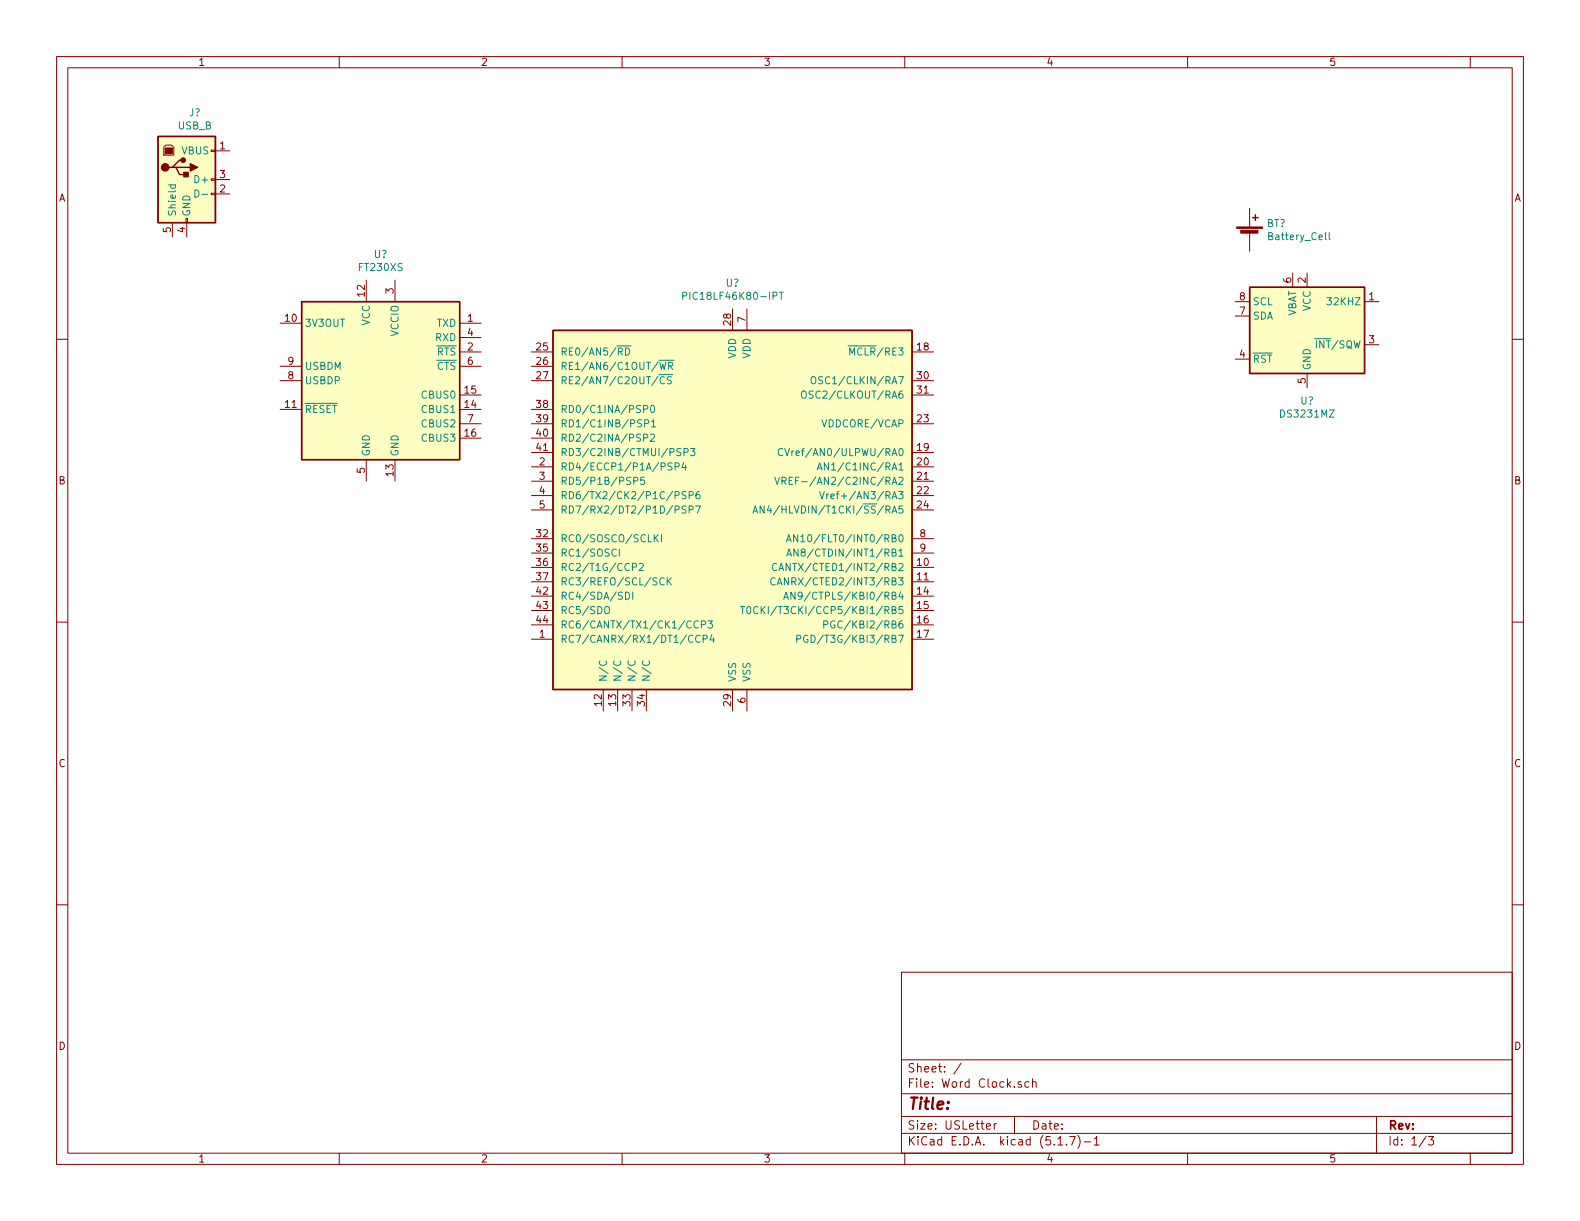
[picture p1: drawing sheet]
<svg xmlns="http://www.w3.org/2000/svg" width="279mm" height="216mm" viewBox="0 0 279 216" stroke-linecap="round" stroke-linejoin="round" font-family="sans-serif">
<g fill="none" stroke="#840000" stroke-width=".18">
<path d="M10 10h259.4v195.9h-259.4zM12 12h255.4v191.9h-255.4zM60 10v2M110 10v2M160 10v2M210 10v2M260 10v2M29 26l.3-.3h1.1l.3 .3v1.4h-1.7zM30.5 39.4v2.5M32.9 38.6h.2v.8h-.2zM33 39.4v2.5M37.3 34.2h.8v.2h-.8z"/>
<path d="M37.3 31.6h.8v.3h-.8zM37.3 26.5h.8v.3h-.8zM38.1 26.7h2.5M38.1 34.3h2.5M38.1 31.8h2.5M221 36.8v3.3M10 60h2M49.5 57.2h3.8M64.8 49.5v3.8M69.8 49.5v3.8M81.3 57.2h3.8M81.3 59.7h3.8"/>
<path d="M129.5 54.6v3.8M132.1 54.6v3.8M218.4 53.3h2.6M218.4 55.9h2.6M221 41.1v3.4M228.6 48.3v2.5M231.1 48.3v2.5M241.3 53.3h2.5M267.4 60h2M49.5 64.8h3.8M49.5 67.3h3.8M49.5 72.4h3.8"/>
<path d="M81.3 62.2h3.8M81.3 74.9h3.8M81.3 64.8h3.8M81.3 69.9h3.8M81.3 72.4h3.8M81.3 77.5h3.8M94 62.2h3.8M94 74.9h3.8M94 64.8h3.8M94 67.3h3.8M94 72.4h3.8M94 77.5h3.8"/>
<path d="M161.3 62.2h3.8M161.3 74.9h3.8M161.3 67.3h3.8M161.3 69.9h3.8M218.4 63.5h2.6M231.1 66v2.6M241.3 61h2.5M64.8 81.3v3.8M69.8 81.3v3.8M94 80h3.8M94 82.6h3.8M94 85.1h3.8"/>
<path d="M94 87.6h3.8M94 90.2h3.8M94 95.3h3.8M94 97.8h3.8M161.3 80h3.8M161.3 82.6h3.8M161.3 85.1h3.8M161.3 87.6h3.8M161.3 90.2h3.8M161.3 95.3h3.8M161.3 97.8h3.8M10 110h2"/>
<path d="M94 113h3.8M94 100.3h3.8M94 102.9h3.8M94 105.4h3.8M94 108h3.8M94 110.5h3.8M161.3 113h3.8M161.3 100.3h3.8M161.3 102.9h3.8M161.3 105.4h3.8M161.3 108h3.8M161.3 110.5h3.8"/>
<path d="M267.4 110h2M106.7 121.9v3.8M109.2 121.9v3.8M111.8 121.9v3.8M114.3 121.9v3.8M129.5 121.9v3.8M132.1 121.9v3.8M10 160h2M267.4 160h2M159.4 171.9h108v32h-108zM159.4 197.4h108M159.4 193.4h108"/>
<path d="M159.4 187.4h108M170 188l-1.3 1.9M174.4 199.2l.8-.2-.1-.2-.4-.1-.3 .2 .1 .7h.6M175.8 198.7v1M176.2 198.7l-.3 .1-.1 .2M179.4 197.4v3M180.6 191.3a.37 .37 0 0 0-.6 .2l.1 .2 .5 .1 .1 .2-.3 .3-.4-.1M181.9 191.3h-.4l-.3 .2 .1 .6 .2 .2 .4-.1M182.6 191.4l.1-.1a.37 .37 0 0 1 .5 .2v.8M182.6 190.8v1.5M243.4 197.4v6.5M60 203.9v2"/>
<path d="M110 203.9v2M159.4 200.4h108M160 203.9v2M187.1 202.5h.8M188.6 202.3v.2M189.2 201h.9l-.6 1.5M190.6 200.8a1.71 1.71 0 0 1 0 2.2M191.7 201.9h1.2M193.5 201.4l.4-.4v1.5M193.5 202.5h.9M210 203.9v2M252.2 200.9l-1.2 1.9"/>
<path d="M252.6 201h.9l-.5 .5 .4 .2v.6l-.2 .2-.6-.2M260 203.9v2"/>
</g>
<g fill="#ffffc2" stroke="#ffffc2" stroke-width=".18">
<path d="M221 50.8h20.3v15.2h-20.3z"/>
<path d="M27.9 24.1h10.2v15.3h-10.2z"/>
<path d="M97.8 58.4h63.5v63.5h-63.5z"/>
<path d="M53.3 53.3h28v28h-28z"/>
</g>
<path d="M27.9 24.1h10.2v15.3h-10.2zM30.5 29.6h.6l.6 1.3h1.3M31.1 29.6h2.6M32.4 28.3h-.7l-1.2 1.3h-.7M221.5 38.5h1M222 38v1M53.3 53.3h28v28h-28zM97.8 58.4h63.5v63.5h-63.5zM221 50.8h20.3v15.2h-20.3z" fill="none" stroke="#840000" stroke-width=".25"/>
<g fill="none" stroke="#008484" stroke-width=".18">
<path d="M29.8 32.7h1.2M30.3 32.7l-.1 .4 .2 .2 .6-.1v-.5M34.5 33.6a.64 .64 0 0 1 .7 .6 .64 .64 0 0 1-.7 .6zM35.7 34.4h1M120.7 52.3h.6l.2-.2-.1-.3-.2-.1h-.5v1.2M137.8 51.7h.7M138.2 51.7v1.2M232.5 59.9h.6M235.1 41.1v1.1l.1 .2M109 61.2h2.6M109.3 62.2l.7-.1v-.5l-.2-.1h-.5v1.3M109.7 62.2l.4 .6"/>
<path d="M110.6 61.5a.64 .64 0 0 1 .7 .7 .64 .64 0 0 1-.7 .6zM113.8 72.3h.6l.2-.2-.1-.3-.2-.1h-.5v1.2M113.8 77.4h.6l.2-.2-.1-.3-.2-.1h-.5v1.2M114 74.9l.6-.1 .1-.1v-.4l-.2-.1h-.5v1.3M115 76.9l.5-.1 .2 .3v.2l-.7 .7h.7M115.1 71.8l.2-.1a.69 .69 0 0 1 .5 .6 .69 .69 0 0 1-.5 .6l-.2-.1-.1-.3zM115.2 74.6l.4-.4v1.3M115.2 75.5h.7M116.5 63.7h2.7M116.5 66.2h2.4M116.7 64.1l.3 1.2 .2-.9 .2 .9 .4-1.2M117.5 66.7a.6 .6 0 0 0-.8 .5 .6 .6 0 0 0 .6 .7l.2-.2"/>
<path d="M118.2 64.7h.6l.1-.5-.2-.1h-.5v1.2M118.5 64.7l.4 .6M118.7 66.7l-.5-.1-.2 .3 .1 .3 .6 .2v.3l-.2 .2-.5-.1M120.4 79.4l-.5-.1-.2 .1v.4l.6 .2 .1 .3-.2 .3-.5-.1M121 80l.6-.1 .1-.2-.1-.3-.2-.1h-.4v1.3M122.1 79.3h.8l-.4 .5 .3 .1v.5l-.1 .2-.6-.2M138.4 79.4a.6 .6 0 0 0-.8 .4 .6 .6 0 0 0 .6 .8l.2-.2M138.8 79.3l.4 1.3 .4-1.3M141.8 69.3a.45 .45 0 0 1 .7 0 .88 .88 0 0 1-.2 1.1h-.4a1.07 1.07 0 0 1-.1-1.1zM143.5 66.8l.2-.2a.45 .45 0 0 1 .6 .4v.4l-.2 .4h-.5a1.07 1.07 0 0 1-.1-1zM150 61.2h1.4M150.3 62.8v-1.3l.4 .9 .4-.9v1.3"/>
<path d="M109.5 97.1v1.2M112.1 85h.6l.1-.2-.1-.3-.2-.1h-.4v1.2M113 99.7l.5-.1 .3 .4-.8 .9h.8M113.9 84.4h-.6v.6l.2-.1 .4 .1v.5l-.1 .1-.5-.1M115.7 94.5v1.3M115.9 95.1l.5 .7M116.4 94.5l-.7 .8M117 94.5v1.3M118.8 81.9l-.4-.1-.2 .2-.1 .2 .1 .2 .5 .2 .1 .3-.2 .2h-.5M119.4 82.5l.6-.1 .1-.1-.1-.3-.1-.2h-.5v1.3M119.4 87.6l.6-.1 .1-.1-.1-.4-.1-.1h-.5v1.3M119.4 90.1h.6l.1-.2-.1-.3-.1-.1h-.5v1.2"/>
<path d="M120.9 81.8l-.3 .9h.8M121.2 82.3v.8M121.3 87l-.5-.1-.2 .1v.4l.6 .3 .1 .3-.2 .2-.5-.1M121.3 89.5h-.5l-.2 .1v.3l.6 .3 .1 .3-.2 .2h-.5M121.9 87.6l.6-.1v-.5l-.1-.1h-.5v1.3M121.9 90.1h.6v-.5l-.1-.1h-.5v1.2M123 89.5h.9l-.6 1.2M123.7 86.9h-.3a.79 .79 0 0 0-.1 1.3l.4-.1v-.6l-.4-.1-.2 .3M133.1 90.7l.5-1.2 .4 1.2M133.3 90.4h.6M135.1 89.5v1.2l-.7-1.2v1.2M136 89.4l-.3 .9h.8"/>
<path d="M136.3 89.9v.8M137 84.4l.4 1.2 .4-1.2M137.4 99.7a.6 .6 0 0 0-.9 .5 .6 .6 0 0 0 .6 .7l.3-.1M138.3 85h.6l.1-.2-.1-.3-.1-.1h-.5v1.2M138.6 85l.4 .6M139.1 95.8l.4-1.3 .4 1.3M139.1 98.3l.4-1.2 .5 1.2M139.2 95.5h.6M139.2 98h.7M139.5 85h.5M140.2 84.4h-.7v1.2h.7M141.1 94.5v1.3l-.8-1.3v1.3"/>
<path d="M141.1 97.1v1.2l-.7-1.2v1.2M141.6 94.9l.4-.4v1.3M141.6 95.8h.7M144.5 83.1l.4-1.3 .5 1.3M144.6 82.8h.6M144.9 86.9l.5 1.3 .4-1.3M146.2 87.4v.8M146.5 81.8v1.3l-.7-1.3v1.3M146.6 87.4l-.4 .2M106.1 116.9a.6 .6 0 0 0 .4 .8 .6 .6 0 0 0 .7-.6l-.1-.2M107 107.4a.45 .45 0 0 1 .7 0 .88 .88 0 0 1-.2 1.1h-.4a1.07 1.07 0 0 1-.1-1.1zM108.6 116.9a.6 .6 0 0 0 .4 .8 .6 .6 0 0 0 .8-.6l-.1-.2"/>
<path d="M110.6 104.7a.64 .64 0 0 1 .7 .6 .64 .64 0 0 1-.7 .7zM111.2 116.9a.6 .6 0 0 0 .4 .8 .6 .6 0 0 0 .7-.6l-.1-.2M111.8 100.3l.7-.1v-.5l-.2-.1h-.5v1.3M111.9 104.7v1.3M113.7 116.9a.6 .6 0 0 0 .4 .8 .6 .6 0 0 0 .8-.6l-.2-.2M117.4 102.3a.6 .6 0 0 0-.8 .4 .6 .6 0 0 0 .6 .7l.2-.1M118 102.2v1.2M118.2 102.7l.5 .7M118.7 102.2l-.7 .7M123.5 109.9a.6 .6 0 0 0-.9 .4 .6 .6 0 0 0 .7 .7l.2-.1M123.8 112.4a.6 .6 0 0 0-.8 .5 .6 .6 0 0 0 .5 .7l.3-.1M124 110.4l.7-.1v-.4l-.2-.1h-.5v1.2"/>
<path d="M124.3 113l.7-.1v-.5l-.7-.1v1.3M125.2 109.8h.8l-.4 .5 .3 .1 .1 .4-.3 .2-.5-.1M125.9 112.3l-.3 .9h.7M126.2 112.8v.8M131 107.2h.7M131.3 107.2v1.3M132.2 107.4l.2-.2a.69 .69 0 0 1 .4 .7 .69 .69 0 0 1-.4 .6l-.3-.2v-.3zM134 107.4a.5 .5 0 0 0-.6 0 .5 .5 0 0 0-.1 .6 .45 .45 0 0 0 .2 .5 .45 .45 0 0 0 .5-.1M134.6 107.2v1.3M134.8 107.8l.5 .7M135.3 107.2l-.7 .8M137.1 102.3a.51 .51 0 0 0-.6 0 .51 .51 0 0 0-.2 .6 .46 .46 0 0 0 .2 .5 .46 .46 0 0 0 .6-.1"/>
<path d="M137.4 103.4l.4-1.2 .5 1.2M137.6 103.1h.6M137.7 100.9l.5-1.3 .4 1.3M137.8 100.5h.7M138.6 106l.4-1.3 .4 1.3M138.7 105.6h.6M140.6 104.7v1.3l-.7-1.3v1.3M140.9 113l.7-.1v-.5l-.2-.1h-.5v1.3M142.8 112.4a.59 .59 0 0 0-.7 .6 .59 .59 0 0 0 .7 .5l.1-.4h-.3M145.7 110.4l.6-.1v-.4l-.1-.1h-.5v1.2M147.6 109.9a.59 .59 0 0 0-.7 .5 .59 .59 0 0 0 .7 .6l.1-.5h-.3"/>
</g>
<g fill="#840000" stroke="#840000" stroke-width=".18">
<path d="M218.7 40.1h4.6v.3h-4.6z"/>
<path d="M219.4 40.7h3.1v.5h-3.1z"/>
<path d="M29.2 26.2h1.3v1h-1.3z"/>
</g>
<g fill="#840000" stroke="#840000" stroke-width=".25">
<path d="M32.5 30.5h.8v.7h-.8z"/>
<path d="M33.7 29l1.2 .6-1.2 .6z"/>
<circle cx="29.2" cy="29.6" r=".63"/>
<circle cx="32.4" cy="28.3" r=".38"/>
</g>
<text font-size="2.8" fill="#840000" x="160.4" y="196.2">Title:</text>
<g font-size="2.1" fill="#840000">
<text x="160.4" y="189.6">Sheet: /</text>
<text x="160.4" y="192.3">File: Word Clock.sch</text>
<text x="160.4" y="202.5">KiCad E.D.A. kicad (5.1.7)-1</text>
<text x="160.4" y="199.7">Size: USLetter</text>
<text x="182.4" y="199.7">Date:</text>
<text x="245.4" y="199.7">Rev:</text>
<text x="245.4" y="202.5">Id: 1/3</text>
</g>
<g font-size="1.8" fill="#840000">
<text x="35" y="11.6">1</text>
<text x="85" y="11.6">2</text>
<text x="135" y="11.6">3</text>
<text x="185" y="11.6">4</text>
<text x="235" y="11.6">5</text>
<text x="38.9" y="26.4">1</text>
<text x="10.4" y="35.6">A</text>
<text x="38.9" y="34">2</text>
<text x="38.9" y="31.5">3</text>
<text x="267.8" y="35.6">A</text>
<text x="30.2" y="41.1" transform="rotate(-90 30.2 41.1)">5</text>
<text x="32.8" y="41.1" transform="rotate(-90 32.8 41.1)">4</text>
<text x="64.5" y="52.4" transform="rotate(-90 64.5 52.4)">12</text>
<text x="69.6" y="51.9" transform="rotate(-90 69.6 51.9)">3</text>
<text x="219.2" y="53.1">8</text>
<text x="228.3" y="50" transform="rotate(-90 228.3 50)">6</text>
<text x="230.9" y="50" transform="rotate(-90 230.9 50)">2</text>
<text x="242.1" y="53.1">1</text>
<text x="50.5" y="56.9">10</text>
<text x="82.7" y="56.9">1</text>
<text x="82.7" y="59.4">4</text>
<text x="129.3" y="57.5" transform="rotate(-90 129.3 57.5)">28</text>
<text x="131.8" y="57" transform="rotate(-90 131.8 57)">7</text>
<text x="219.2" y="55.6">7</text>
<text x="51" y="64.5">9</text>
<text x="82.7" y="62">2</text>
<text x="82.7" y="64.5">6</text>
<text x="94.9" y="62">25</text>
<text x="94.9" y="64.5">26</text>
<text x="162.2" y="62">18</text>
<text x="219.2" y="63.2">4</text>
<text x="242.1" y="60.7">3</text>
<text x="51" y="67.1">8</text>
<text x="82.2" y="69.6">15</text>
<text x="94.9" y="67.1">27</text>
<text x="162.2" y="67.1">30</text>
<text x="162.2" y="69.6">31</text>
<text x="230.9" y="67.8" transform="rotate(-90 230.9 67.8)">5</text>
<text x="50.5" y="72.1">11</text>
<text x="82.2" y="72.1">14</text>
<text x="82.2" y="77.2">16</text>
<text x="82.7" y="74.7">7</text>
<text x="94.9" y="72.1">38</text>
<text x="94.9" y="74.7">39</text>
<text x="94.9" y="77.2">40</text>
<text x="162.2" y="74.7">23</text>
<text x="64.5" y="83.7" transform="rotate(-90 64.5 83.7)">5</text>
<text x="94.9" y="79.8">41</text>
<text x="95.4" y="82.3">2</text>
<text x="162.2" y="79.8">19</text>
<text x="162.2" y="82.3">20</text>
<text x="10.4" y="85.6">B</text>
<text x="69.6" y="84.2" transform="rotate(-90 69.6 84.2)">13</text>
<text x="95.4" y="84.8">3</text>
<text x="95.4" y="87.4">4</text>
<text x="95.4" y="89.9">5</text>
<text x="162.2" y="84.8">21</text>
<text x="162.2" y="87.4">22</text>
<text x="162.2" y="89.9">24</text>
<text x="267.8" y="85.6">B</text>
<text x="94.9" y="95">32</text>
<text x="162.7" y="95">8</text>
<text x="94.9" y="97.5">35</text>
<text x="94.9" y="100.1">36</text>
<text x="162.2" y="100.1">10</text>
<text x="162.7" y="97.5">9</text>
<text x="94.9" y="102.6">37</text>
<text x="94.9" y="105.2">42</text>
<text x="94.9" y="107.7">43</text>
<text x="162.2" y="102.6">11</text>
<text x="162.2" y="105.2">14</text>
<text x="162.2" y="107.7">15</text>
<text x="94.9" y="110.2">44</text>
<text x="95.4" y="112.8">1</text>
<text x="162.2" y="110.2">16</text>
<text x="162.2" y="112.8">17</text>
<text x="106.4" y="124.8" transform="rotate(-90 106.4 124.8)">12</text>
<text x="109" y="124.8" transform="rotate(-90 109 124.8)">13</text>
<text x="111.5" y="124.8" transform="rotate(-90 111.5 124.8)">33</text>
<text x="114" y="124.8" transform="rotate(-90 114 124.8)">34</text>
<text x="129.3" y="124.8" transform="rotate(-90 129.3 124.8)">29</text>
<text x="131.8" y="124.3" transform="rotate(-90 131.8 124.3)">6</text>
<text x="10.4" y="135.6">C</text>
<text x="267.8" y="135.6">C</text>
<text x="10.4" y="185.6">D</text>
<text x="267.8" y="185.6">D</text>
<text x="35" y="205.5">1</text>
<text x="85" y="205.5">2</text>
<text x="135" y="205.5">3</text>
<text x="185" y="205.5">4</text>
<text x="235" y="205.5">5</text>
</g>
<g font-size="1.8" fill="#008484">
<text x="31.5" y="22.9">USB_B</text>
<text x="33.5" y="20.6">J?</text>
<text x="32.2" y="27.3">VBUS</text>
<text x="34.8" y="32.4">D+</text>
<text x="31.1" y="38.4" transform="rotate(-90 31.1 38.4)">Shield</text>
<text x="33.7" y="38.4" transform="rotate(-90 33.7 38.4)">GND</text>
<text x="224" y="40.2">BT?</text>
<text x="63.6" y="47.9">FT230XS</text>
<text x="66.1" y="45.6">U?</text>
<text x="224.6" y="42.5">Battery_Cell</text>
<text x="121.7" y="53">PIC18LF46K80-IPT</text>
<text x="128.4" y="50.7">U?</text>
<text x="221.5" y="54">SCL</text>
<text x="235.2" y="54">32KHZ</text>
<text x="53.8" y="57.8">3V3OUT</text>
<text x="65.4" y="57.6" transform="rotate(-90 65.4 57.6)">VCC</text>
<text x="70.5" y="59.5" transform="rotate(-90 70.5 59.5)">VCCIO</text>
<text x="77.2" y="57.8">TXD</text>
<text x="221.5" y="56.5">SDA</text>
<text x="229.2" y="56.1" transform="rotate(-90 229.2 56.1)">VBAT</text>
<text x="231.8" y="55" transform="rotate(-90 231.8 55)">VCC</text>
<text x="53.8" y="65.4">USBDM</text>
<text x="77" y="60.3">RXD</text>
<text x="77.2" y="62.9">RTS</text>
<text x="77.2" y="65.4">CTS</text>
<text x="99.1" y="62.9">RE0/AN5/RD</text>
<text x="99.1" y="65.4">RE1/AN6/C1OUT/WR</text>
<text x="130.2" y="63.4" transform="rotate(-90 130.2 63.4)">VDD</text>
<text x="132.7" y="63.4" transform="rotate(-90 132.7 63.4)">VDD</text>
<text x="151" y="62.9">MCLR/RE3</text>
<text x="221.5" y="64.1">RST</text>
<text x="231.8" y="65.5" transform="rotate(-90 231.8 65.5)">GND</text>
<text x="233.2" y="61.6">INT/SQW</text>
<text x="53.8" y="67.9">USBDP</text>
<text x="74.8" y="70.5">CBUS0</text>
<text x="99.1" y="67.9">RE2/AN7/C2OUT/CS</text>
<text x="143.3" y="70.5">OSC2/CLKOUT/RA6</text>
<text x="145.3" y="67.9">OSC1/CLKIN/RA7</text>
<text x="230" y="71.5">U?</text>
<text x="53.8" y="73">RESET</text>
<text x="74.8" y="73">CBUS1</text>
<text x="74.8" y="75.6">CBUS2</text>
<text x="99.1" y="73">RD0/C1INA/PSP0</text>
<text x="99.1" y="75.6">RD1/C1INB/PSP1</text>
<text x="145.8" y="75.6">VDDCORE/VCAP</text>
<text x="226.7" y="73.8">DS3231MZ</text>
<text x="65.4" y="80.8" transform="rotate(-90 65.4 80.8)">GND</text>
<text x="70.5" y="80.8" transform="rotate(-90 70.5 80.8)">GND</text>
<text x="74.8" y="78.1">CBUS3</text>
<text x="99.1" y="83.2">RD4/ECCP1/P1A/PSP4</text>
<text x="99.1" y="78.1">RD2/C2INA/PSP2</text>
<text x="99.1" y="80.6">RD3/C2INB/CTMUI/PSP3</text>
<text x="140.3" y="80.6">CVref/AN0/ULPWU/RA0</text>
<text x="146.7" y="83.2">AN1/C1INC/RA1</text>
<text x="99.1" y="85.7">RD5/P1B/PSP5</text>
<text x="99.1" y="88.3">RD6/TX2/CK2/P1C/PSP6</text>
<text x="140.9" y="85.7">VREF-/AN2/C2INC/RA2</text>
<text x="147.5" y="88.3">Vref+/AN3/RA3</text>
<text x="99.1" y="95.9">RC0/SOSCO/SCLKI</text>
<text x="99.1" y="90.8">RD7/RX2/DT2/P1D/PSP7</text>
<text x="136.9" y="90.8">AN4/HLVDIN/T1CKI/SS/RA5</text>
<text x="142.4" y="95.9">AN10/FLT0/INT0/RB0</text>
<text x="99.1" y="98.4">RC1/SOSCI</text>
<text x="99.1" y="101">RC2/T1G/CCP2</text>
<text x="139.3" y="101">CANTX/CTED1/INT2/RB2</text>
<text x="142.2" y="98.4">AN8/CTDIN/INT1/RB1</text>
<text x="99.1" y="103.5">RC3/REFO/SCL/SCK</text>
<text x="99.1" y="106">RC4/SDA/SDI</text>
<text x="139.1" y="103.5">CANRX/CTED2/INT3/RB3</text>
<text x="141.6" y="106">AN9/CTPLS/KBI0/RB4</text>
<text x="99.1" y="113.7">RC7/CANRX/RX1/DT1/CCP4</text>
<text x="99.1" y="108.6">RC5/SDO</text>
<text x="99.1" y="111.1">RC6/CANTX/TX1/CK1/CCP3</text>
<text x="135.6" y="108.6">T0CKI/T3CKI/CCP5/KBI1/RB5</text>
<text x="143.7" y="113.7">PGD/T3G/KBI3/RB7</text>
<text x="147.6" y="111.1">PGC/KBI2/RB6</text>
<text x="107.3" y="120.6" transform="rotate(-90 107.3 120.6)">N/C</text>
<text x="109.9" y="120.6" transform="rotate(-90 109.9 120.6)">N/C</text>
<text x="112.4" y="120.6" transform="rotate(-90 112.4 120.6)">N/C</text>
<text x="114.9" y="120.6" transform="rotate(-90 114.9 120.6)">N/C</text>
<text x="130.2" y="120.6" transform="rotate(-90 130.2 120.6)">VSS</text>
<text x="132.7" y="120.6" transform="rotate(-90 132.7 120.6)">VSS</text>
</g>
</svg>
